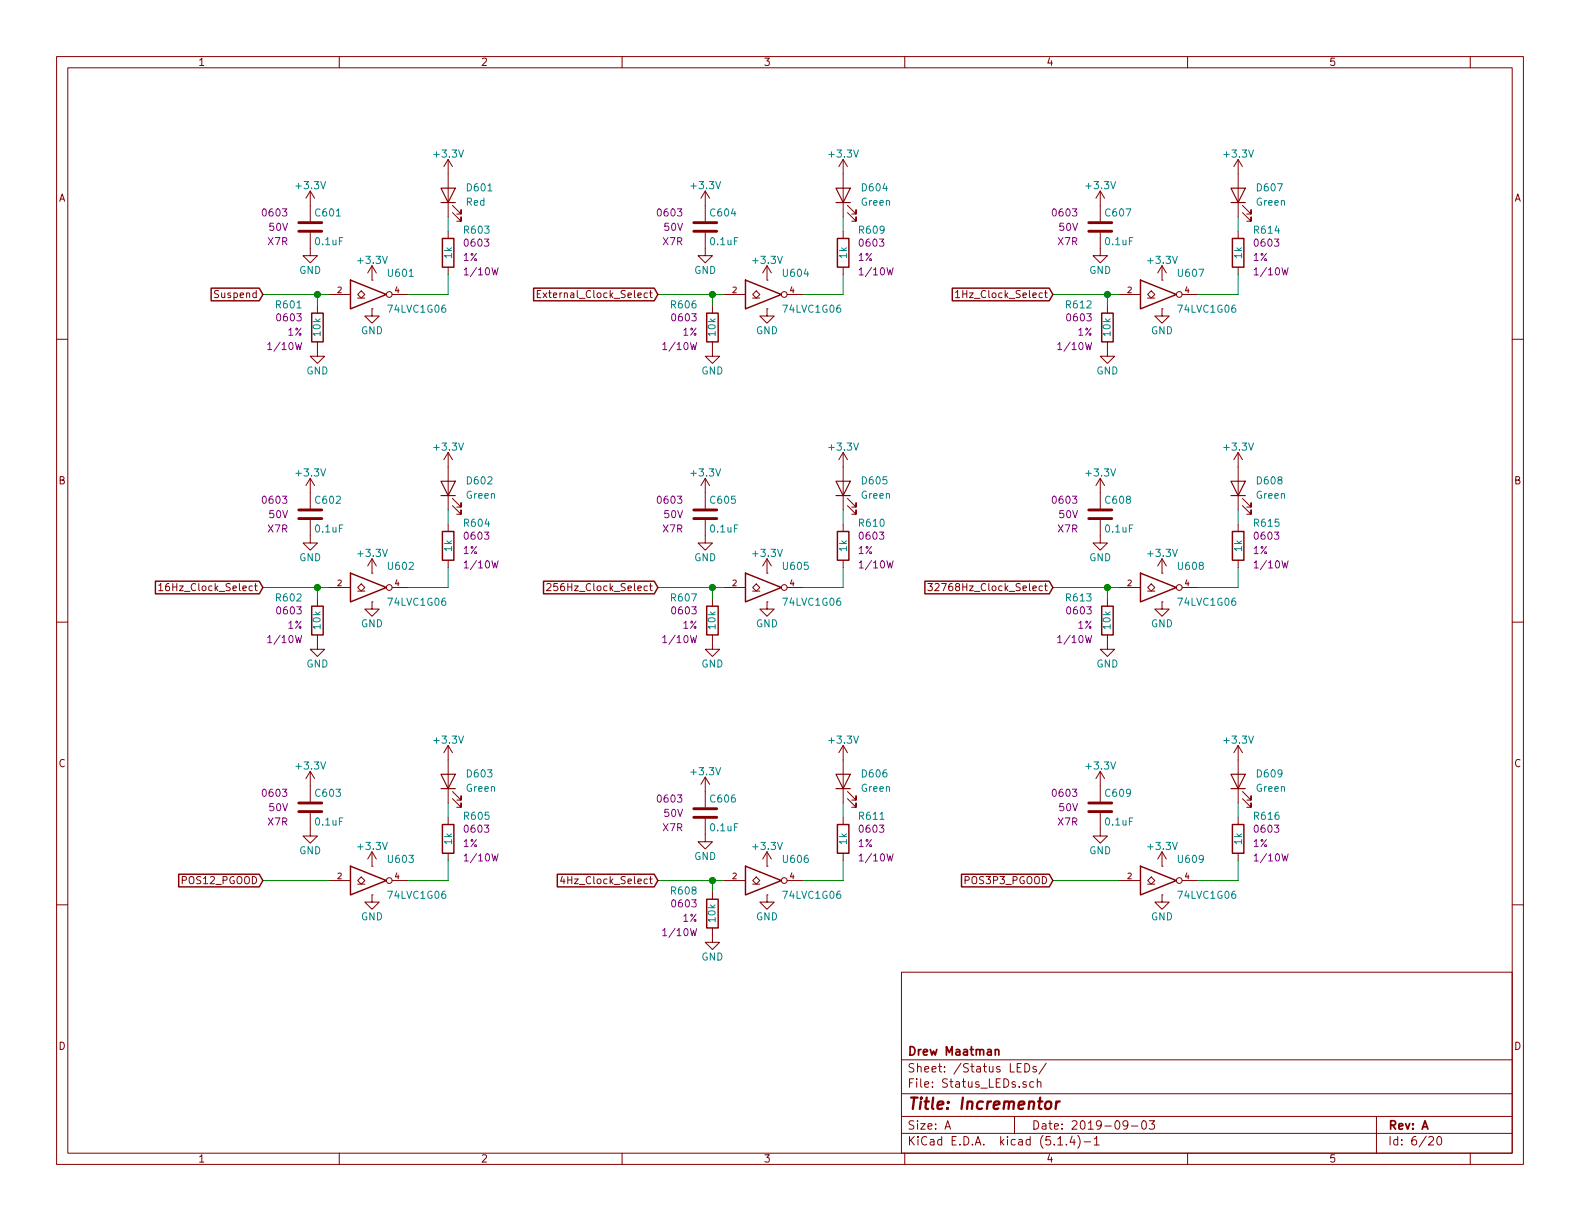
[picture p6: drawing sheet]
<svg xmlns="http://www.w3.org/2000/svg" width="279mm" height="216mm" viewBox="0 0 279 216" stroke-linecap="round" stroke-linejoin="round" font-family="sans-serif">
<g fill="none" stroke="#840000" stroke-width=".18">
<path d="M10 10h259.4v195.9h-259.4zM12 12h255.4v191.9h-255.4zM60 10v2M110 10v2M160 10v2M210 10v2M260 10v2M54.9 33.8v5.3M54.9 33.8l-.8 1.3M54.9 33.8l.7 1.3M79.2 28.2v10.2M79.2 28.2l-.7 1.3"/>
<path d="M79.2 28.2l.8 1.3M80 37.6l1.5 1.5v-.7v.7h-.7M80 36.3l1.5 1.5v-.7v.7h-.7M124.7 33.8l-.7 1.3M124.7 33.8v5.3M124.7 33.8l.8 1.3M149.1 28.2v10.2M149.1 28.2l-.8 1.3M149.1 28.2l.8 1.3M149.9 37.6l1.5 1.5v-.7v.7h-.8M149.9 36.3l1.5 1.5v-.7v.7h-.8M194.6 33.8v5.3"/>
<path d="M194.6 33.8l-.8 1.3M194.6 33.8l.7 1.3M218.9 28.2v10.2M218.9 28.2l-.7 1.3M218.9 28.2l.8 1.3M219.7 37.6l1.5 1.5v-.7v.7h-.7M219.7 36.3l1.5 1.5v-.7v.7h-.7M10 60h2M54.9 41.1v4.1h1.2l-1.2 1.3-1.3-1.3h1.3M56.1 54.1v1.3M58.2 52.1h3.8M63.2 52.1l.7-.7 .6 .7-.6 .6z"/>
<path d="M63.2 52.7h1.3M65.8 54.6v1.3h1.3l-1.3 1.3-1.3-1.3h1.3M65.8 54.6h.1M65.8 49.5h.1M65.8 47v2.5M65.8 47l-.8 1.3M65.8 47l.7 1.3M69.3 52.1h2.8M79.2 40.9v1.3M79.2 47.2v1.3M95 52h.4M95.6 51.4h-.6v1.2h.6"/>
<path d="M96 51.8l.7 .8M96.7 51.8l-.7 .8M114.9 51.8h.4M115 51.4v1.1l.3 .1M124.7 41.1v4.1h1.3l-1.3 1.3-1.3-1.3h1.3M126 54.1v1.3M128 52.1h3.8M133.1 52.1l.6-.7 .7 .7-.7 .6zM133.1 52.7h1.3M135.6 54.6h.1M135.6 49.5h.1M135.6 54.6v1.3h1.3l-1.3 1.3-1.2-1.3h1.2"/>
<path d="M135.6 47v2.5M135.6 47l-.7 1.3M135.6 47l.8 1.3M139.2 52.1h2.8M149.1 40.9v1.3M149.1 47.2v1.3M169 51.7l.3-.3v1.2M169 52.6h.7M194.6 41.1v4.1h1.2l-1.2 1.3-1.3-1.3h1.3M195.8 54.1v1.3M197.9 52.1h3.8M202.9 52.1l.7-.7 .6 .7-.6 .6z"/>
<path d="M202.9 52.7h1.3M205.5 54.6v1.3h1.3l-1.3 1.3-1.3-1.3h1.3M205.5 54.6h.1M205.5 49.5h.1M205.5 47v2.5M205.5 47l-.8 1.3M205.5 47l.7 1.3M209 52.1h2.8M218.9 40.9v1.3M218.9 47.2v1.3M267.4 60h2M56.1 60.5v2.5h1.3l-1.3 1.3-1.2-1.3h1.2"/>
<path d="M126 60.5v2.5h1.3l-1.3 1.3-1.3-1.3h1.3M195.8 60.5v2.5h1.3l-1.3 1.3-1.2-1.3h1.2M54.9 91.9v4.1h1.2l-1.2 1.3-1.3-1.3h1.3M54.9 84.6v5.3M54.9 84.6l-.8 1.3M54.9 84.6l.7 1.3M65.8 98.8l-.8 1.3M65.8 98.8v2.5M65.8 98.8l.7 1.3M79.2 80l-.7 1.3M79.2 80v10.2M79.2 92.7v1.3"/>
<path d="M79.2 99.1v1.2M79.2 80l.8 1.3M80 89.4l1.5 1.5v-.7v.7h-.7M80 88.1l1.5 1.6v-.8v.8h-.7M124.7 91.9v4.1h1.3l-1.3 1.3-1.3-1.3h1.3M124.7 84.6v5.3M124.7 84.6l-.7 1.3M124.7 84.6l.8 1.3M135.6 98.8v2.5M135.6 98.8l-.7 1.3M135.6 98.8l.8 1.3M149.1 80v10.2"/>
<path d="M149.1 92.7v1.3M149.1 99.1v1.2M149.1 80l-.8 1.3M149.1 80l.8 1.3M149.9 89.4l1.5 1.5v-.7v.7h-.8M149.9 88.1l1.5 1.6v-.8v.8h-.8M194.6 91.9v4.1h1.2l-1.2 1.3-1.3-1.3h1.3M194.6 84.6v5.3M194.6 84.6l-.8 1.3M194.6 84.6l.7 1.3M205.5 98.8l-.8 1.3M205.5 98.8v2.5"/>
<path d="M205.5 98.8l.7 1.3M218.9 80v10.2M218.9 92.7v1.3M218.9 99.1v1.2M218.9 80l-.7 1.3M218.9 80l.8 1.3M219.7 89.4l1.5 1.5v-.7v.7h-.7M219.7 88.1l1.5 1.6v-.8v.8h-.7M10 110h2M28.1 103.5l.3-.3v1.2M28.1 104.4h.7M56.1 112.3v2.5h1.3l-1.3 1.3-1.2-1.3h1.2"/>
<path d="M56.1 105.9v1.3M58.2 103.9h3.8M63.2 103.9l.7-.6 .6 .6-.6 .6zM63.2 104.5h1.3M65.8 106.4v1.3h1.3l-1.3 1.3-1.3-1.3h1.3M65.8 106.4h.1M65.8 101.3h.1M69.3 103.9h2.8M96.7 103.3l.5-.1 .2 .1v.2v.2l-.8 .7h.8M126 112.3v2.5h1.3l-1.3 1.3-1.3-1.3h1.3M126 105.9v1.3M128 103.9h3.8"/>
<path d="M133.1 103.9l.6-.6 .7 .6-.7 .6zM133.1 104.5h1.3M135.6 106.4v1.3h1.3l-1.3 1.3-1.2-1.3h1.2M135.6 106.4h.1M135.6 101.3h.1M139.2 103.9h2.8M164.1 103.2h.8l-.5 .5 .4 .1 .1 .4-.3 .2-.5-.1M165.4 103.3l.4-.1 .3 .3-.1 .2-.7 .7h.8M195.8 112.3v2.5h1.3l-1.3 1.3-1.2-1.3h1.2M195.8 105.9v1.3M197.9 103.9h3.8M202.9 103.9l.7-.6 .6 .6-.6 .6z"/>
<path d="M202.9 104.5h1.3M205.5 106.4v1.3h1.3l-1.3 1.3-1.3-1.3h1.3M205.5 106.4h.1M205.5 101.3h.1M209 103.9h2.8M267.4 110h2M54.9 136.4v5.3M54.9 136.4l-.8 1.3M54.9 136.4l.7 1.3M79.2 131.8v10.2M79.2 131.8l-.7 1.3M79.2 131.8l.8 1.3"/>
<path d="M80 140l1.5 1.5v-.8v.8h-.7M124.7 137.4v5.3M124.7 137.4l-.7 1.3M124.7 137.4l.8 1.3M149.1 131.8l-.8 1.3M149.1 131.8v10.2M149.1 131.8l.8 1.3M149.9 140l1.5 1.5v-.8v.8h-.8M194.6 136.4v5.3M194.6 136.4l-.8 1.3M194.6 136.4l.7 1.3M218.9 131.8l-.7 1.3"/>
<path d="M218.9 131.8v10.2M218.9 131.8l.8 1.3M219.7 140l1.5 1.5v-.8v.8h-.7M10 160h2M54.9 143.8v4h1.2l-1.2 1.3-1.3-1.3h1.3M58.2 155.7h3.8M63.2 155.7l.7-.6 .6 .6-.6 .6zM63.2 156.3h1.3M65.8 158.2h.1M65.8 153.2h.1M65.8 158.2v1.3h1.3l-1.3 1.3-1.3-1.3h1.3M65.8 150.6v2.6"/>
<path d="M65.8 150.6l-.8 1.3M65.8 150.6l.7 1.3M69.3 155.7h2.8M79.2 144.5v1.3M79.2 150.9v1.2M80 141.2l1.5 1.5v-.7v.7h-.7M99.4 154.9l-.3 .9h.8M99.7 155.4v.9M124.7 144.8v4h1.3l-1.3 1.3-1.3-1.3h1.3M126 157.7v1.3M128 155.7h3.8M133.1 155.7l.6-.6 .7 .6-.7 .6z"/>
<path d="M133.1 156.3h1.3M135.6 158.2h.1M135.6 153.2h.1M135.6 158.2v1.3h1.3l-1.3 1.3-1.2-1.3h1.2M135.6 150.6l-.7 1.3M135.6 150.6v2.6M135.6 150.6l.8 1.3M139.2 155.7h2.8M149.1 144.5v1.3M149.1 150.9v1.2M149.9 141.2l1.5 1.5v-.7v.7h-.8M194.6 143.8v4h1.2l-1.2 1.3-1.3-1.3h1.3"/>
<path d="M197.9 155.7h3.8M202.9 155.7l.7-.6 .6 .6-.6 .6zM202.9 156.3h1.3M205.5 158.2v1.3h1.3l-1.3 1.3-1.3-1.3h1.3M205.5 158.2h.1M205.5 153.2h.1M205.5 150.6v2.6M205.5 150.6l-.8 1.3M205.5 150.6l.7 1.3M209 155.7h2.8M218.9 144.5v1.3M218.9 150.9v1.2"/>
<path d="M219.7 141.2l1.5 1.5v-.7v.7h-.7M267.4 160h2M126 164.1v2.5h1.3l-1.3 1.3-1.3-1.3h1.3M159.4 171.9h108v32h-108zM159.4 197.4h108M159.4 193.4h108M159.4 187.4h108M167.1 199.7l.5-1.5 .5 1.5M167.2 199.2h.8M179.4 197.4v3M180.6 188.1h-.7v1.5h.7M181.2 188.1a.76 .76 0 0 1 .9 .7 .76 .76 0 0 1-.9 .8z"/>
<path d="M182.8 191.3h-.4l-.3 .2 .1 .7h.6M183.2 188.6a.37 .37 0 0 0-.5 .2v.2l.5 .1 .1 .2-.2 .3-.4-.1M183.4 191.4l.3-.1h.3l.1 1M183.4 190.8v1.5M185 188l-1.3 1.9M199.4 198.8l-.1 .2a.48 .48 0 0 1-.6 0v-.7a.48 .48 0 0 1 .6-.1l.1 .1a1.19 1.19 0 0 1-.2 1.3l-.5 .1M200.1 199.1h1.1M202 198.3l.4-.1a.94 .94 0 0 1 0 1.5 .82 .82 0 0 1-.4-1.4zM203.2 198.2h1l-.5 .6 .4 .1v.6l-.2 .2-.7-.2M243.4 197.4v6.5M60 203.9v2M110 203.9v2"/>
<path d="M159.4 200.4h108M160 203.9v2M187.1 202.5h.8M188.6 202.3v.2M189.6 200.9l-.4 1.1h.9M189.9 201.5v1M190.6 200.8a1.71 1.71 0 0 1 0 2.2M191.7 201.9h1.2M193.5 201.4l.4-.4v1.5M193.5 202.5h.9M210 203.9v2M252.7 201.1l.2-.1h.3l.3 .4-.9 1.1h.9"/>
<path d="M254.3 201h.3a.94 .94 0 0 1 0 1.5 .8 .8 0 0 1-.6-.7 .8 .8 0 0 1 .3-.8zM260 203.9v2"/>
<circle cx="68.8" cy="52.1" r=".51"/>
<circle cx="138.7" cy="52.1" r=".51"/>
<circle cx="208.5" cy="52.1" r=".51"/>
<circle cx="68.8" cy="103.9" r=".51"/>
<circle cx="138.7" cy="103.9" r=".51"/>
<circle cx="208.5" cy="103.9" r=".51"/>
<circle cx="68.8" cy="155.7" r=".51"/>
<circle cx="138.7" cy="155.7" r=".51"/>
<circle cx="208.5" cy="155.7" r=".51"/>
</g>
<path d="M185 194.9a.51 .51 0 0 1 .5-.2 .51 .51 0 0 1 .4 .4v.6a.56 .56 0 0 1-.6 .4 .56 .56 0 0 1-.5-.4zM186.8 194.8l-.1 1.3M187.4 194.8a.55 .55 0 0 0-.6 .3" fill="none" stroke="#840000" stroke-width=".41"/>
<path d="M176 185.7l.2-.1h.4v1M176 185.6v1" fill="none" stroke="#840000" stroke-width=".3"/>
<g fill="none" stroke="#840000" stroke-width=".51">
<path d="M52.8 39.4h4.1M122.7 39.4h4M192.5 39.4h4.1M52.8 40.9h4.1M122.7 40.9h4M192.5 40.9h4.1M52.8 91.7h4.1M52.8 90.2h4.1M122.7 91.7h4M122.7 90.2h4M192.5 91.7h4.1M192.5 90.2h4.1"/>
<path d="M52.8 143.5h4.1M52.8 142h4.1M122.7 144.5h4M122.7 143h4M192.5 143.5h4.1M192.5 142h4.1"/>
</g>
<g fill="none" stroke="#840000" stroke-width=".25">
<path d="M37.3 51h8.5l.7 1.1-.7 1.1h-8.5zM55.1 55.4h2v5.1h-2zM62 49.5l6.3 2.6-6.3 2.5zM78.2 42.2h2.1v5h-2.1zM94.4 51h21.3l.6 1.1-.6 1.1h-21.3zM125 55.4h2v5.1h-2zM131.8 49.5l6.4 2.6-6.4 2.5zM148.1 42.2h2v5h-2zM168.4 51h17.1l.7 1.1-.7 1.1h-17.1zM194.8 55.4h2v5.1h-2zM201.7 49.5l6.3 2.6-6.3 2.5zM217.9 42.2h2.1v5h-2.1z"/>
<path d="M78.2 94h2.1v5.1h-2.1zM148.1 94h2v5.1h-2zM217.9 94h2.1v5.1h-2.1zM27.5 102.8h18.3l.7 1.1-.7 1.1h-18.3zM55.1 107.2h2v5.1h-2zM62 101.3l6.3 2.6-6.3 2.5zM96.1 102.8h19.6l.6 1.1-.6 1.1h-19.6zM125 107.2h2v5.1h-2zM131.8 101.3l6.4 2.6-6.4 2.5zM163.6 102.8h21.9l.7 1.1-.7 1.1h-21.9zM194.8 107.2h2v5.1h-2zM201.7 101.3l6.3 2.6-6.3 2.5z"/>
<path d="M31.6 154.6h14.2l.7 1.1-.7 1.1h-14.2zM62 153.2l6.3 2.5-6.3 2.5zM78.2 145.8h2.1v5.1h-2.1zM98.6 154.6h17.1l.6 1.1-.6 1.1h-17.1zM125 159h2v5.1h-2zM131.8 153.2l6.4 2.5-6.4 2.5zM148.1 145.8h2v5.1h-2zM170 154.6h15.5l.7 1.1-.7 1.1h-15.5zM201.7 153.2l6.3 2.5-6.3 2.5zM217.9 145.8h2.1v5.1h-2.1z"/>
</g>
<g fill="none" stroke="#840000" stroke-width=".2">
<path d="M78 33.3h2.5l-1.3 2.5zM78 35.8h2.5M147.8 33.3h2.6l-1.3 2.5zM147.8 35.8h2.6M217.7 33.3h2.5l-1.3 2.5zM217.7 35.8h2.5M78 85.1h2.5l-1.3 2.5zM78 87.6h2.5M147.8 85.1h2.6l-1.3 2.5zM147.8 87.6h2.6M217.7 85.1h2.5l-1.3 2.5zM217.7 87.6h2.5"/>
<path d="M78 136.9h2.5l-1.3 2.5zM78 139.4h2.5M147.8 136.9h2.6l-1.3 2.5zM147.8 139.4h2.6M217.7 136.9h2.5l-1.3 2.5zM217.7 139.4h2.5"/>
</g>
<g fill="none" stroke="#008400" stroke-width=".18">
<path d="M79.2 38.4v2.5M149.1 38.4v2.5M218.9 38.4v2.5M46.5 52.1h11.7M56.1 52.1v2M79.2 48.5v3.6h-7.1M116.3 52.1h11.7M126 52.1v2M149.1 48.5v3.6h-7.1M186.2 52.1h11.7M195.8 52.1v2M218.9 48.5v3.6h-7.1"/>
<path d="M79.2 90.2v2.5M149.1 90.2v2.5M218.9 90.2v2.5M46.5 103.9h11.7M56.1 103.9v2M79.2 100.3v3.6h-7.1M116.3 103.9h11.7M126 103.9v2M149.1 100.3v3.6h-7.1M186.2 103.9h11.7M195.8 103.9v2M218.9 100.3v3.6h-7.1"/>
<path d="M46.5 155.7h11.7M79.2 152.1v3.6h-7.1M79.2 142v2.5M116.3 155.7h11.7M126 155.7v2M149.1 152.1v3.6h-7.1M149.1 142v2.5M186.2 155.7h11.7M218.9 152.1v3.6h-7.1M218.9 142v2.5"/>
</g>
<g fill="#008400" stroke="#008400" stroke-width=".25">
<circle cx="56.1" cy="52.1" r=".51"/>
<circle cx="195.8" cy="103.9" r=".51"/>
<circle cx="126" cy="155.7" r=".51"/>
<circle cx="126" cy="103.9" r=".51"/>
<circle cx="195.8" cy="52.1" r=".51"/>
<circle cx="126" cy="52.1" r=".51"/>
<circle cx="56.1" cy="103.9" r=".51"/>
</g>
<text font-size="2.8" fill="#840000" x="160.4" y="196.2">Title: Incrementor</text>
<g font-size="2.1" fill="#840000">
<text x="160.4" y="189.6">Sheet: /Status LEDs/</text>
<text x="160.4" y="186.6">Drew Maatman</text>
<text x="160.4" y="192.3">File: Status_LEDs.sch</text>
<text x="160.4" y="202.5">KiCad E.D.A. kicad (5.1.4)-1</text>
<text x="160.4" y="199.7">Size: A</text>
<text x="182.4" y="199.7">Date: 2019-09-03</text>
<text x="245.4" y="199.7">Rev: A</text>
<text x="245.4" y="202.5">Id: 6/20</text>
</g>
<g font-size="1.8" fill="#840000">
<text x="35" y="11.6">1</text>
<text x="85" y="11.6">2</text>
<text x="135" y="11.6">3</text>
<text x="185" y="11.6">4</text>
<text x="235" y="11.6">5</text>
<text x="10.4" y="35.6">A</text>
<text x="267.8" y="35.6">A</text>
<text x="38.2" y="52.7">Suspend</text>
<text x="96.6" y="52.7">External_Clock_Select</text>
<text x="170.3" y="52.7">1Hz_Clock_Select</text>
<text x="10.4" y="85.6">B</text>
<text x="267.8" y="85.6">B</text>
<text x="29.6" y="104.5">16Hz_Clock_Select</text>
<text x="98.5" y="104.5">256Hz_Clock_Select</text>
<text x="166.3" y="104.5">32768Hz_Clock_Select</text>
<text x="10.4" y="135.6">C</text>
<text x="267.8" y="135.6">C</text>
<text x="32.4" y="156.3">POS12_PGOOD</text>
<text x="100.4" y="156.3">4Hz_Clock_Select</text>
<text x="170.9" y="156.3">POS3P3_PGOOD</text>
<text x="10.4" y="185.6">D</text>
<text x="267.8" y="185.6">D</text>
<text x="35" y="205.5">1</text>
<text x="85" y="205.5">2</text>
<text x="135" y="205.5">3</text>
<text x="185" y="205.5">4</text>
<text x="235" y="205.5">5</text>
</g>
<g font-size="1.8" fill="#008484">
<text x="76.9" y="27.9">+3.3V</text>
<text x="146.8" y="27.9">+3.3V</text>
<text x="216.6" y="27.9">+3.3V</text>
<text x="52.5" y="33.5">+3.3V</text>
<text x="82.7" y="33.8">D601</text>
<text x="122.4" y="33.5">+3.3V</text>
<text x="152.6" y="33.8">D604</text>
<text x="192.2" y="33.5">+3.3V</text>
<text x="222.4" y="33.8">D607</text>
<text x="55.9" y="38.3">C601</text>
<text x="82.2" y="41.3">R603</text>
<text x="82.4" y="36.4">Red</text>
<text x="125.8" y="38.3">C604</text>
<text x="152" y="41.3">R609</text>
<text x="152.4" y="36.4">Green</text>
<text x="195.6" y="38.3">C607</text>
<text x="221.9" y="41.3">R614</text>
<text x="222.2" y="36.4">Green</text>
<text x="55.9" y="43.4">0.1uF</text>
<text x="63.4" y="46.7">+3.3V</text>
<text x="79.9" y="45.7" transform="rotate(-90 79.9 45.7)">1k</text>
<text x="125.7" y="43.4">0.1uF</text>
<text x="133.3" y="46.7">+3.3V</text>
<text x="149.8" y="45.7" transform="rotate(-90 149.8 45.7)">1k</text>
<text x="195.6" y="43.4">0.1uF</text>
<text x="203.1" y="46.7">+3.3V</text>
<text x="219.6" y="45.7" transform="rotate(-90 219.6 45.7)">1k</text>
<text x="52.9" y="48.4">GND</text>
<text x="68.8" y="48.9">U601</text>
<text x="122.8" y="48.4">GND</text>
<text x="138.6" y="48.9">U604</text>
<text x="192.6" y="48.4">GND</text>
<text x="208.5" y="48.9">U607</text>
<text x="48.9" y="54.5">R601</text>
<text x="56.7" y="59.4" transform="rotate(-90 56.7 59.4)">10k</text>
<text x="63.8" y="59.1">GND</text>
<text x="68.8" y="55.3">74LVC1G06</text>
<text x="118.8" y="54.5">R606</text>
<text x="126.5" y="59.4" transform="rotate(-90 126.5 59.4)">10k</text>
<text x="133.7" y="59.1">GND</text>
<text x="138.7" y="55.3">74LVC1G06</text>
<text x="188.6" y="54.5">R612</text>
<text x="196.4" y="59.4" transform="rotate(-90 196.4 59.4)">10k</text>
<text x="203.5" y="59.1">GND</text>
<text x="208.5" y="55.3">74LVC1G06</text>
<text x="54.2" y="66.2">GND</text>
<text x="124" y="66.2">GND</text>
<text x="193.9" y="66.2">GND</text>
<text x="76.9" y="79.7">+3.3V</text>
<text x="146.8" y="79.7">+3.3V</text>
<text x="216.6" y="79.7">+3.3V</text>
<text x="52.5" y="84.3">+3.3V</text>
<text x="55.9" y="89.1">C602</text>
<text x="82.5" y="88.2">Green</text>
<text x="82.7" y="85.6">D602</text>
<text x="122.4" y="84.3">+3.3V</text>
<text x="125.8" y="89.1">C605</text>
<text x="152.4" y="88.2">Green</text>
<text x="152.6" y="85.6">D605</text>
<text x="192.2" y="84.3">+3.3V</text>
<text x="195.6" y="89.1">C608</text>
<text x="222.2" y="88.2">Green</text>
<text x="222.4" y="85.6">D608</text>
<text x="55.9" y="94.2">0.1uF</text>
<text x="82.2" y="93.1">R604</text>
<text x="125.7" y="94.2">0.1uF</text>
<text x="152" y="93.1">R610</text>
<text x="195.6" y="94.2">0.1uF</text>
<text x="221.9" y="93.1">R615</text>
<text x="52.9" y="99.2">GND</text>
<text x="63.4" y="98.5">+3.3V</text>
<text x="68.8" y="100.8">U602</text>
<text x="79.9" y="97.5" transform="rotate(-90 79.9 97.5)">1k</text>
<text x="122.8" y="99.2">GND</text>
<text x="133.3" y="98.5">+3.3V</text>
<text x="138.6" y="100.8">U605</text>
<text x="149.8" y="97.5" transform="rotate(-90 149.8 97.5)">1k</text>
<text x="192.6" y="99.2">GND</text>
<text x="203.1" y="98.5">+3.3V</text>
<text x="208.5" y="100.8">U608</text>
<text x="219.6" y="97.5" transform="rotate(-90 219.6 97.5)">1k</text>
<text x="48.9" y="106.3">R602</text>
<text x="68.8" y="107.1">74LVC1G06</text>
<text x="118.8" y="106.3">R607</text>
<text x="138.7" y="107.1">74LVC1G06</text>
<text x="188.6" y="106.3">R613</text>
<text x="208.5" y="107.1">74LVC1G06</text>
<text x="56.7" y="111.2" transform="rotate(-90 56.7 111.2)">10k</text>
<text x="63.8" y="110.9">GND</text>
<text x="126.5" y="111.2" transform="rotate(-90 126.5 111.2)">10k</text>
<text x="133.7" y="110.9">GND</text>
<text x="196.4" y="111.2" transform="rotate(-90 196.4 111.2)">10k</text>
<text x="203.5" y="110.9">GND</text>
<text x="54.2" y="118">GND</text>
<text x="124" y="118">GND</text>
<text x="193.9" y="118">GND</text>
<text x="76.9" y="131.5">+3.3V</text>
<text x="146.8" y="131.5">+3.3V</text>
<text x="216.6" y="131.5">+3.3V</text>
<text x="52.5" y="136.1">+3.3V</text>
<text x="82.7" y="137.5">D603</text>
<text x="122.4" y="137.1">+3.3V</text>
<text x="152.6" y="137.5">D606</text>
<text x="192.2" y="136.1">+3.3V</text>
<text x="222.4" y="137.5">D609</text>
<text x="55.9" y="140.9">C603</text>
<text x="82.5" y="140">Green</text>
<text x="125.8" y="141.9">C606</text>
<text x="152.4" y="140">Green</text>
<text x="195.6" y="140.9">C609</text>
<text x="222.2" y="140">Green</text>
<text x="55.9" y="146">0.1uF</text>
<text x="79.9" y="149.3" transform="rotate(-90 79.9 149.3)">1k</text>
<text x="82.2" y="145">R605</text>
<text x="125.7" y="147">0.1uF</text>
<text x="149.8" y="149.3" transform="rotate(-90 149.8 149.3)">1k</text>
<text x="152" y="145">R611</text>
<text x="195.6" y="146">0.1uF</text>
<text x="219.6" y="149.3" transform="rotate(-90 219.6 149.3)">1k</text>
<text x="221.9" y="145">R616</text>
<text x="52.9" y="151.1">GND</text>
<text x="63.4" y="150.3">+3.3V</text>
<text x="68.8" y="152.6">U603</text>
<text x="122.8" y="152.1">GND</text>
<text x="133.3" y="150.3">+3.3V</text>
<text x="138.6" y="152.6">U606</text>
<text x="192.6" y="151.1">GND</text>
<text x="203.1" y="150.3">+3.3V</text>
<text x="208.5" y="152.6">U609</text>
<text x="68.8" y="158.9">74LVC1G06</text>
<text x="118.8" y="158.2">R608</text>
<text x="138.7" y="158.9">74LVC1G06</text>
<text x="208.5" y="158.9">74LVC1G06</text>
<text x="63.8" y="162.7">GND</text>
<text x="126.5" y="163" transform="rotate(-90 126.5 163)">10k</text>
<text x="133.7" y="162.7">GND</text>
<text x="203.5" y="162.7">GND</text>
<text x="124" y="169.8">GND</text>
</g>
<g font-size="1.8" fill="#840084">
<text x="46.6" y="38.3">0603</text>
<text x="47.7" y="40.8">50V</text>
<text x="116.5" y="38.3">0603</text>
<text x="117.5" y="40.8">50V</text>
<text x="186.3" y="38.3">0603</text>
<text x="187.4" y="40.8">50V</text>
<text x="47.4" y="43.4">X7R</text>
<text x="81.9" y="46.2">1%</text>
<text x="82.3" y="43.6">0603</text>
<text x="117.3" y="43.4">X7R</text>
<text x="151.8" y="46.2">1%</text>
<text x="152.2" y="43.6">0603</text>
<text x="187.1" y="43.4">X7R</text>
<text x="221.6" y="46.2">1%</text>
<text x="222" y="43.6">0603</text>
<text x="82.5" y="48.7">1/10W</text>
<text x="152.4" y="48.7">1/10W</text>
<text x="222.2" y="48.7">1/10W</text>
<text x="49.1" y="56.8">0603</text>
<text x="50.9" y="59.4">1%</text>
<text x="119" y="56.8">0603</text>
<text x="120.8" y="59.4">1%</text>
<text x="188.8" y="56.8">0603</text>
<text x="190.6" y="59.4">1%</text>
<text x="47.8" y="61.9">1/10W</text>
<text x="117.6" y="61.9">1/10W</text>
<text x="187.5" y="61.9">1/10W</text>
<text x="46.6" y="89.1">0603</text>
<text x="116.5" y="89.1">0603</text>
<text x="186.3" y="89.1">0603</text>
<text x="47.4" y="94.2">X7R</text>
<text x="47.7" y="91.6">50V</text>
<text x="82.3" y="95.4">0603</text>
<text x="117.3" y="94.2">X7R</text>
<text x="117.5" y="91.6">50V</text>
<text x="152.2" y="95.4">0603</text>
<text x="187.1" y="94.2">X7R</text>
<text x="187.4" y="91.6">50V</text>
<text x="222" y="95.4">0603</text>
<text x="81.9" y="98">1%</text>
<text x="82.5" y="100.5">1/10W</text>
<text x="151.8" y="98">1%</text>
<text x="152.4" y="100.5">1/10W</text>
<text x="221.6" y="98">1%</text>
<text x="222.2" y="100.5">1/10W</text>
<text x="47.8" y="113.7">1/10W</text>
<text x="49.1" y="108.6">0603</text>
<text x="50.9" y="111.2">1%</text>
<text x="117.6" y="113.7">1/10W</text>
<text x="119" y="108.6">0603</text>
<text x="120.8" y="111.2">1%</text>
<text x="187.5" y="113.7">1/10W</text>
<text x="188.8" y="108.6">0603</text>
<text x="190.6" y="111.2">1%</text>
<text x="46.6" y="140.9">0603</text>
<text x="47.7" y="143.4">50V</text>
<text x="116.5" y="141.9">0603</text>
<text x="186.3" y="140.9">0603</text>
<text x="187.4" y="143.4">50V</text>
<text x="47.4" y="146">X7R</text>
<text x="81.9" y="149.8">1%</text>
<text x="82.3" y="147.2">0603</text>
<text x="117.3" y="147">X7R</text>
<text x="117.5" y="144.4">50V</text>
<text x="151.8" y="149.8">1%</text>
<text x="152.2" y="147.2">0603</text>
<text x="187.1" y="146">X7R</text>
<text x="221.6" y="149.8">1%</text>
<text x="222" y="147.2">0603</text>
<text x="82.5" y="152.3">1/10W</text>
<text x="152.4" y="152.3">1/10W</text>
<text x="222.2" y="152.3">1/10W</text>
<text x="119" y="160.5">0603</text>
<text x="117.6" y="165.5">1/10W</text>
<text x="120.8" y="163">1%</text>
</g>
<g font-size="1.4" fill="#840000">
<text x="59.7" y="51.8">2</text>
<text x="69.8" y="51.8">4</text>
<text x="129.5" y="51.8">2</text>
<text x="139.7" y="51.8">4</text>
<text x="199.4" y="51.8">2</text>
<text x="209.5" y="51.8">4</text>
<text x="59.7" y="103.6">2</text>
<text x="69.8" y="103.6">4</text>
<text x="129.5" y="103.6">2</text>
<text x="139.7" y="103.6">4</text>
<text x="199.4" y="103.6">2</text>
<text x="209.5" y="103.6">4</text>
<text x="59.7" y="155.4">2</text>
<text x="69.8" y="155.4">4</text>
<text x="129.5" y="155.4">2</text>
<text x="139.7" y="155.4">4</text>
<text x="199.4" y="155.4">2</text>
<text x="209.5" y="155.4">4</text>
</g>
</svg>
